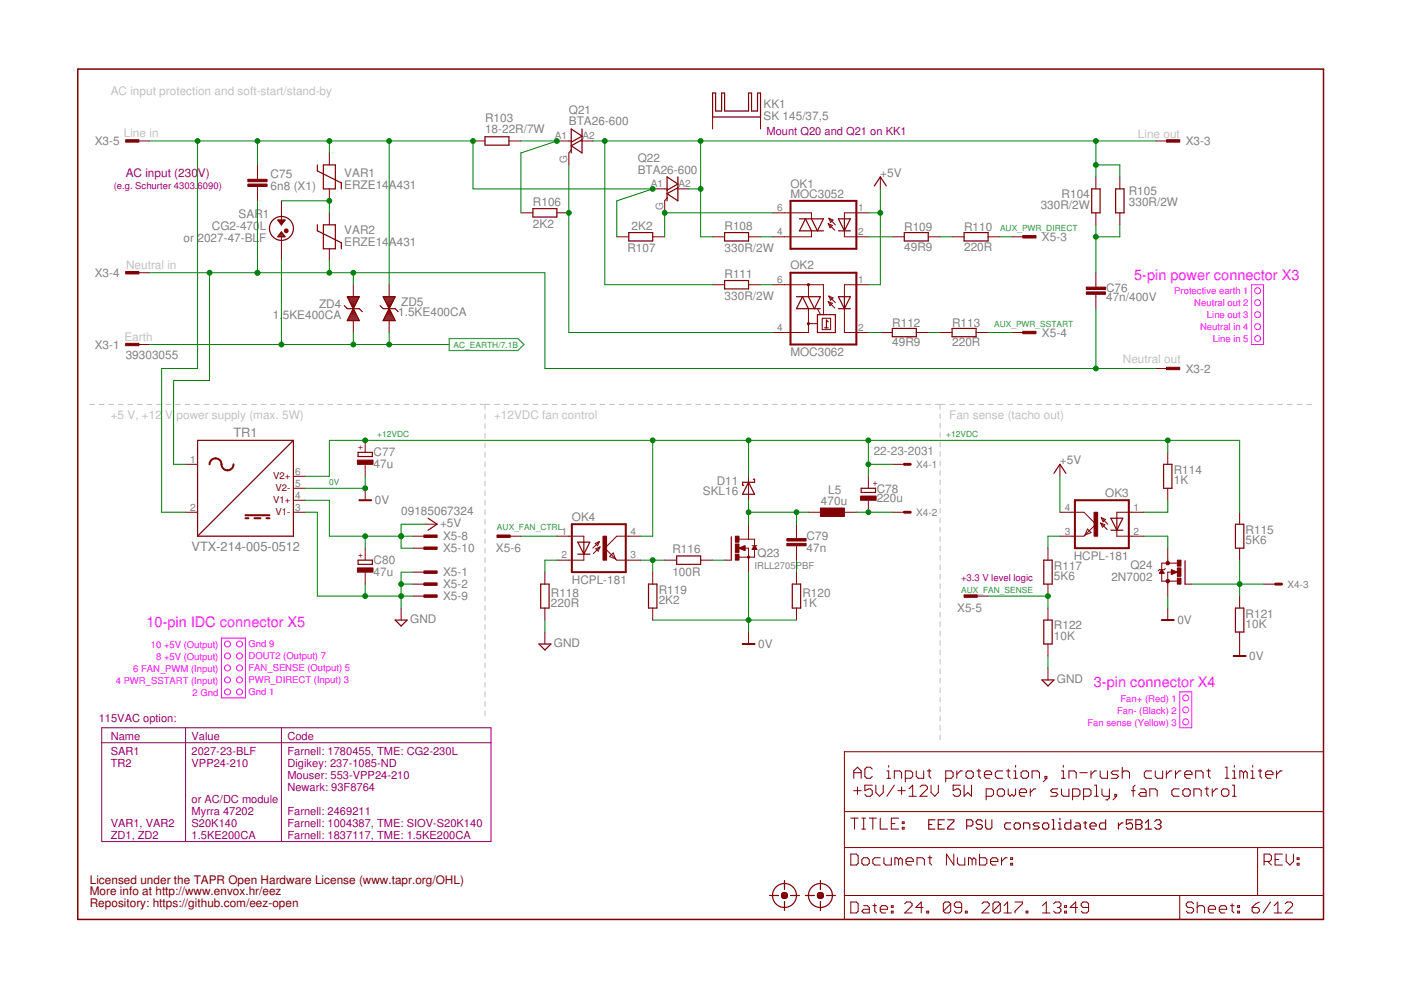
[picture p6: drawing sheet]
<svg xmlns="http://www.w3.org/2000/svg" width="297mm" height="210mm" viewBox="0 0 297 210" stroke-linecap="round" stroke-linejoin="round" font-family="sans-serif">
<g fill="none" stroke="#c0c0c0" stroke-width=".21">
<path d="M19 85.7h1M21 85.7h1.1M23.1 85.7h1M25.1 85.7h1M27.1 85.7h1M29.1 85.7h1M31.1 85.7h1.1M33.2 85.7h1M35.2 85.7h1M37.2 85.7h1M39.2 85.7h1M41.2 85.7h1"/>
<path d="M43.3 85.7h1M45.3 85.7h1M47.3 85.7h1M49.3 85.7h1M51.3 85.7h1M53.4 85.7h1M55.4 85.7h1M57.4 85.7h1M59.4 85.7h1M61.4 85.7h1M63.5 85.7h1M65.5 85.7h1"/>
<path d="M67.5 85.7h1M69.5 85.7h1M71.5 85.7h1M73.6 85.7h1M75.6 85.7h1M77.6 85.7h1M79.6 85.7h1M81.6 85.7h1M83.7 85.7h1M85.7 85.7h1M87.7 85.7h1M89.7 85.7h1"/>
<path d="M91.7 85.7h1M93.7 85.7h1.1M95.8 85.7h1M97.8 85.7h1M99.8 85.7h1M101.8 85.7h2.1M102.8 85.7v1.1M102.8 87.8v1M102.8 89.8v1M102.8 91.8v1.1M102.8 93.9v1M102.8 95.9v1"/>
<path d="M102.8 97.9v1.1M102.8 100v1M104.9 85.7h1M106.9 85.7h1M108.9 85.7h1.1M111 85.7h1M113 85.7h1M115 85.7h1.1M117.1 85.7h1M119.1 85.7h1M121.1 85.7h1.1M123.1 85.7h1.1"/>
<path d="M125.2 85.7h1M127.2 85.7h1M129.2 85.7h1.1M131.3 85.7h1M133.3 85.7h1M135.3 85.7h1.1M137.4 85.7h1M139.4 85.7h1M141.4 85.7h1.1M143.5 85.7h1M145.5 85.7h1M147.5 85.7h1"/>
<path d="M149.6 85.7h1M151.6 85.7h1M153.6 85.7h1M155.6 85.7h1.1M157.7 85.7h1M159.7 85.7h1M161.7 85.7h1.1M163.8 85.7h1M165.8 85.7h1M167.8 85.7h1.1M169.9 85.7h1M171.9 85.7h1"/>
<path d="M173.9 85.7h1.1M176 85.7h1M178 85.7h1M180 85.7h1.1M182.1 85.7h1M184.1 85.7h1M186.1 85.7h1.1M188.2 85.7h1M190.2 85.7h1M192.2 85.7h1.1M194.2 85.7h1.1M196.3 85.7h1"/>
<path d="M198.3 85.7h2.1M199.3 85.7v1.1M199.3 87.8v1M199.3 89.8v1M199.3 91.8v1M199.3 93.8v1M199.3 95.8v1M199.3 97.8v1M199.3 99.8v1M201.4 85.7h1M203.4 85.7h1.1M205.5 85.7h1"/>
<path d="M207.5 85.7h1.1M209.5 85.7h1.1M211.6 85.7h1M213.7 85.7h1M215.7 85.7h1M217.7 85.7h1.1M219.8 85.7h1M221.8 85.7h1.1M223.9 85.7h1M225.9 85.7h1M228 85.7h1M230 85.7h1.1"/>
<path d="M232.1 85.7h1M234.1 85.7h1M236.1 85.7h1.1M238.2 85.7h1M240.2 85.7h1.1M242.3 85.7h1M244.3 85.7h1.1M246.4 85.7h1M248.4 85.7h1M250.4 85.7h1.1M252.5 85.7h1M254.5 85.7h1.1"/>
<path d="M256.6 85.7h1M258.6 85.7h1.1M260.7 85.7h1M262.7 85.7h1.1M264.8 85.7h1M266.8 85.7h1M268.8 85.7h1.1M270.9 85.7h1M272.9 85.7h1.1M275 85.7h1M277 85.7h1.1M102.8 102v1"/>
<path d="M102.8 104v1.1M102.8 106.1v1M102.8 108.1v1M102.8 110.1v1M102.8 112.2v1M102.8 114.2v1M102.8 116.2v1M102.8 118.3v1M199.3 101.8v1M199.3 103.8v1M199.3 105.8v1M199.3 107.8v1"/>
<path d="M199.3 109.8v1M199.3 111.8v1M199.3 113.8v1M199.3 115.8v1M199.3 117.8v1M199.3 119.8v1M102.8 120.3v1M102.8 122.3v1M102.8 124.3v1.1M102.8 126.4v1M102.8 128.4v1M102.8 130.4v1.1"/>
<path d="M102.8 132.5v1M102.8 134.5v1M102.8 136.5v1.1M102.8 138.6v1M199.3 121.8v1M199.3 123.8v1M199.3 125.8v1M199.3 127.8v1M199.3 129.8v1M199.3 131.8v1M199.3 133.8v1M199.3 135.8v1"/>
<path d="M199.3 137.8v1M199.3 139.8v1M102.8 140.6v1M102.8 142.6v1.1M102.8 144.7v1M102.8 146.7v1M102.8 148.7v1.1M102.8 150.7v1.1M199.3 141.8v1M199.3 143.8v1M199.3 145.8v1M199.3 147.8v1"/>
<path d="M199.3 149.8v1.1M199.3 151.8v1M199.3 153.8v1.1M199.3 155.9v.9"/>
</g>
<g fill="none" stroke="#800000" stroke-width=".21">
<path d="M29.2 29.9h2.5M54.6 35v3M54.6 39.5v3.1M69.8 32.4v2.6M100.3 29.9h2.5M107.9 29.9h2.5M118.1 29.9h3M121.1 31.8l-.5 .6v2.6M123.1 29.9h2.6M151.1 24.8v2.5M161.2 24.8v2.5M186.6 37.5v2.5"/>
<path d="M232.3 37.5v2.5M237.4 37.5v2.5M245 29.9h2.6M29.2 57.8h2.5M59.7 42.6v5.1M59.7 50.2v5.1M69.8 40v2.6M69.8 45.1v2.6M69.8 52.7v2.6M110.4 45.1h2.6M118.1 45.1h2.5M130.8 50.2h2.5"/>
<path d="M138.4 40h3M138.4 50.2h2.5M141.4 42l-.5 .6v2.5M143.5 40h2.5M151.1 50.2h2.5M158.7 50.2h2.5M163.8 45.1h8.2v1.3M172 48.9v1.3h-8.2M175.6 47.4l1.4 1.4M175.6 47.4l.9 .4-.5 .5zM175.7 46.3l.9 .4-.5 .5zM175.7 46.3l1.4 1.4"/>
<path d="M179 48.9v1.3h5.1M184.1 45.1h-5.1v1.3M189.2 50.2h2.5M196.8 50.2h2.5M201.9 50.2h2.5M209.5 50.2h2.5M214.6 50.2h2.5M232.3 45.1v2.6M232.3 57.8v3.1M237.4 45.1v2.6M29.2 73h2.5M74.9 60.4v2.5"/>
<path d="M74.9 68v2.5M82.5 60.4v2.5M82.5 68v2.5M151.1 60.4h2.5M158.7 60.4h2.5M163.8 60.4h10.8v6.3M171.4 65.4v5.1h-7.6M171.4 60.4v2.5M171.4 68.6h1.9M173.3 65.4l.6 1.3M174.3 67.5h1.8v2.4h-1.8zM175.6 63.9l1.4 1.4"/>
<path d="M175.6 63.9l.9 .4-.5 .5zM175.7 62.8l.9 .4-.5 .5zM175.7 62.8l1.4 1.4M179 65.4v5.1h5.1M184.1 60.4h-5.1v2.5M186.6 70.5h2.6M194.3 70.5h2.5M199.3 70.5h2.6M206.9 70.5h2.6M214.6 70.5h2.5M232.3 62.4v3M245 78.1h2.6"/>
<path d="M39.3 98.4h2.6M77.4 93.4v2.5M77.4 98.4v2.6M189.2 98.4h2.5M224.7 98.4v2.6M247.6 95.9v2.5M39.3 108.6h2.6M62.2 108.6h2.5M62.2 101h2.5M62.2 103.5h2.5M62.2 106.1h2.5M77.4 103.5v2.6"/>
<path d="M77.4 116.2v2.6M87.6 113.7h2.5M87.6 116.2h2.5M90.1 111.1h2.6M107.9 113.7h2.5M118.1 113.7h5.7v1.3M123.8 117.5v1.3h-5.7M126.2 115.2l.9-.4-.4 .9zM126.3 116.4l.9-.4-.4 .9zM127.1 114.8l-1.4 1.4M127.2 116l-1.4 1.4M129.2 118l.8-.8 .5 1.3z"/>
<path d="M130.5 118.5l.3 .3h5M135.8 113.7h-5l-2.6 2.5 2.3 2.3M140.9 118.8h2.6M148.5 118.8h2.6M153.6 118.8h1.4M156.7 116.2l1.2-.5v1zM156.7 114.3h3.3v1.4M156.8 116.2h1.1M156.9 116.3h1M157.1 116.1h.8M157.2 116.4h.7M157.4 116h.5"/>
<path d="M157.5 116.5h.4M157.7 115.8h.2M157.8 116.7h.1M157.8 116.2h.9v5.1M158.7 101v5.1M158.7 111.1v3.2M159.5 115.7h1M159.5 116.4h.9M159.6 116.3h.8M159.7 116.2h.6M159.7 116.1h.5M159.8 116h.3"/>
<path d="M159.9 115.8h.1M160 116.4v1.7h-3.3M160 115.7l.5 .8h-1zM168.9 111.1v3.1M168.9 115.7v3.1M171.4 108.6h2.5M179 108.6h2.6M184.1 101v2.5M184.1 106.1v2.5M189.2 108.6h2.5M222.2 116.2v2.6M224.7 108.6h5.1l2.5 2.5-2.5 2.6h-5.1"/>
<path d="M230.6 112.2l.7 .7-1.2 .5zM233.4 110.9l1.4 1.4M233.4 110.9l.9 .4-.6 .5zM233.5 109.7l.9 .4-.5 .5zM233.5 109.7l1.4 1.4M236.8 112.4v1.3h5.7M242.5 108.6h-5.7v1.3M247.6 103.5v2.6M247.6 116.2v3.2M249.6 119.4h-3.3v3.8h3.3M262.8 108.6v2.5M262.8 116.2v2.6"/>
<path d="M77.4 121.3v2.5M85 128.9v2.6M87.6 121.3h2.5M87.6 123.8h2.5M87.6 126.4h2.5M115.5 121.3v2.5M115.5 128.9v2.6M115.5 134v2.5M138.4 121.3v2.5M138.4 128.9v2.6M158.7 134v2.5M168.9 121.3v2.5"/>
<path d="M168.9 128.9v2.6M206.9 126.4h2.6M222.2 123.8v2.6M222.2 128.9v2.6M222.2 136.5v2.6M245.9 121.5h.9M245.9 121.4h.8M246 121.2h.6M246.1 121.1h.4M246.2 121h.3M246.3 120.9h.1M246.3 120.8l.5 .8h-1z"/>
<path d="M247.1 120.5l-.3 .3h-1l-.2 .3M247.6 128.9v2.6M248.3 120.8l1.3 .5-1.3 .5zM248.3 121.7h.2M248.3 121.6h.6M248.3 121.5h.9M248.3 121.4h1.1M248.3 121.2h1.2M248.3 121.1h.9M248.3 121h.6M248.3 120.9h.3M248.5 121.3h-.9v5.1"/>
<path d="M251.2 123.8h1.5M262.8 126.4v2.5M262.8 134v5.1M267.9 123.8h2.5M179 159.4h101.6v35.5h-101.6zM222.2 141.6v2.6M179 179.7h101.6M179 172.1h101.6M180.4 173.5h1.5M181 165v-1.6l.8-.7 .8 .7v1.6M181 163.8h1.6M181 167.6h1.6"/>
<path d="M181.2 173.5v2.3M181.8 166.9v1.5M182.7 173.5h.8M182.7 175.8h.8M183.1 173.5v2.3M184.3 173.5h1.5M184.9 163.1l-.4-.4h-.8l-.3 .4v1.5l.3 .4h.8l.4-.4M184.9 166.5h-1.5v1.1l.7-.3h.4l.4 .3v.8l-.4 .4h-.8l-.3-.4M185.1 173.5v2.3M185.7 166.5v1.5l.8 .8 .8-.8v-1.5M186.6 173.5v2.3h1.6M188 165h.8"/>
<path d="M188 163.4h.4v1.6M188.4 162.3v.4M189 174.6h.7M189.6 165v-1.6h1.2l.4 .4v1.2M189.6 166.5l-1.6 2.3M190.4 167.6h1.5M190.5 173.5h-1.5v2.3h1.5M191.2 166.9v1.5M191.3 175.4h.4v.4h-.4zM191.3 174.2h.4v.4h-.4zM191.9 165h1.2l.4-.4v-.8l-.4-.4h-1.2v2.4M192.7 167.3l.8-.8v2.3"/>
<path d="M192.7 168.8h1.6M194.3 163.4v1.2l.4 .4h1.1v-1.6M195.1 166.9l.4-.4h.7l.4 .4v.4l-1.5 1.5h1.5M196.6 163.4h.8M197 163.1v1.5l.4 .4M197.4 166.5v1.5l.8 .8 .7-.8v-1.5M200.5 165h1.2l.4-.4v-.8l-.4-.4h-1.2v2.4M202.9 163.4v1.6M203.6 166.5h-1.5v1.1l.8-.3h.3l.4 .3v.8l-.4 .4h-.7l-.4-.4M204 163.4h-.4l-.7 .8M204.4 166.5v2.3l.8-.8 .8 .8v-2.3M205.2 163.4h.8l.4 .4v.8l-.4 .4h-.8l-.4-.4v-.8z"/>
<path d="M207.1 163.4h.8M207.5 163.1v1.5l.4 .4M208.7 164.2h1.5v-.4l-.3-.4h-.8l-.4 .4v.8l.4 .4h.8M209.1 168.8h1.1l.5-.4v-.8l-.5-.3h-1.1v2.3M211.8 167.3h.8l.4 .3v.8l-.4 .4h-.8l-.4-.4v-.8zM212.6 163.4h-1.2l-.4 .4v.8l.4 .4h1.2M213.4 163.4h.8M213.8 163.1v1.5l.4 .4M213.8 167.3v1.1l.4 .4 .3-.4 .4 .4 .4-.4v-1.1M214.9 165h.8M214.9 163.4h.4v1.6M215.3 162.3v.4"/>
<path d="M216.1 168h1.6v-.4l-.4-.3h-.8l-.4 .3v.8l.4 .4h.8M216.5 163.8l.4-.4h.8l.4 .4v.8l-.4 .4h-.8l-.4-.4zM218.4 167.3v1.5M218.8 165v-1.6h1.2l.4 .4v1.2M219.6 167.3h-.4l-.8 .7M221.6 164.6h.4v.4h-.4zM222 165l-.8 .8M224.3 167.3h-1.2l-.4 .3 .4 .4h.8l.4 .4-.4 .4h-1.2M225.1 165h.7M225.1 163.4h.3v1.6M225.1 167.3v1.1l.3 .4h1.2v-1.5M225.4 162.3v.4"/>
<path d="M226.6 165v-1.6h1.2l.4 .4v1.2M227.4 168.8h1.2l.4-.4v-.8l-.4-.3h-1.2v2.3M229 163.8h1.5M229.7 168.8h1.2l.4-.4v-.8l-.4-.3h-1.2v2.3M231.3 163.4v1.6M232.1 166.5h.4v2.3M232.1 168.8h.8M232.5 163.4h-.4l-.8 .8M233.3 163.4v1.2l.3 .4h1.2v-1.6M233.6 167.3v1.1l.4 .4h1.2M235.2 167.3v1.9l-.4 .4h-.4M236.4 168.4h.3v.4h-.3z"/>
<path d="M236.7 168.8l-.7 .8M237.2 163.4h-1.2l-.4 .4 .4 .4h.7l.5 .4-.5 .4h-1.1M237.9 163.8l.4-.4h.8l.4 .4v1.2M237.9 162.7v2.3M239.9 167.6h.8M240.7 166.5l-.4 .4v1.9M241.8 167.3h.8l.4 .3v1.2h-1.2l-.4-.4 .4-.4h1.2M243.8 168.8v-1.5h1.1l.4 .3v1.2M244.2 163.4h-1.2l-.4 .4v.8l.4 .4h1.2M244.9 163.4v1.2l.4 .4h1.2v-1.6M247.3 163.4v1.6M248.5 163.4h-.4l-.8 .8"/>
<path d="M249.2 163.4v1.6M250 167.3h-1.2l-.3 .3v.8l.3 .4h1.2M250.4 163.4h-.4l-.8 .8M250.8 167.6l.4-.3h.8l.3 .3v.8l-.3 .4h-.8l-.4-.4zM251.2 164.2h1.5v-.4l-.4-.4h-.7l-.4 .4v.8l.4 .4h.7M253.1 168.8v-1.5h1.2l.4 .3v1.2M253.5 165v-1.6h1.2l.4 .4v1.2M255.5 167.3h.7M255.9 163.4h.7M255.9 166.9v1.5l.3 .4M256.2 163.1v1.5l.4 .4M257 167.3v1.5"/>
<path d="M258.2 167.3h-.4l-.8 .7M259.4 167.3h.7l.4 .3v.8l-.4 .4h-.7l-.4-.4v-.8zM259.8 162.7h.3v2.3M259.8 165h.7M261.3 165h.8M261.3 163.4h.4v1.6M261.3 166.5h.4v2.3M261.3 168.8h.8M261.7 162.3v.4M263.7 163.8l-.5-.4h-.3v1.6M263.7 163.8v1.2M263.7 163.8l.3-.4 .4 .4v1.2"/>
<path d="M265.2 165h.8M265.2 163.4h.4v1.6M265.6 162.3v.4M266.6 179.7v10.2M266.8 163.4h.7M267.2 163.1v1.5l.3 .4M268.3 164.2h1.6v-.4l-.4-.4h-.8l-.4 .4v.8l.4 .4h.8M270.7 163.4v1.6M271.8 163.4h-.4l-.7 .8M179 189.9h101.6M180.4 181.1h1.2l.3 .4v1.5l-.3 .4h-1.2zM180.4 191.2h1.2l.3 .4v1.6l-.3 .4h-1.2z"/>
<path d="M182.7 182.2l.4-.3h.8l.4 .3v.8l-.4 .4h-.8l-.4-.4zM183.1 192h.8l.4 .4v1.2h-1.2l-.4-.4 .4-.4h1.2M185.1 192h.7M185.5 191.6v1.6l.3 .4M186.6 192.8h1.6v-.4l-.4-.4h-.8l-.4 .4v.8l.4 .4h.8M186.6 181.9h-1.1l-.4 .3v.8l.4 .4h1.1M187.4 181.9v1.1l.4 .4h1.2v-1.5M189 193.2h.4v.4h-.4zM189 192h.4v.4h-.4zM190.5 182.2l-.4-.3h-.4v1.5M190.5 182.2l.4-.3 .4 .3v1.2M190.5 182.2v1.2"/>
<path d="M191.8 191.6l.4-.4h.8l.4 .4v.4l-1.6 1.6h1.6M192.1 182.6h1.5v-.4l-.3-.3h-.8l-.4 .3v.8l.4 .4h.8M194.4 183.4v-1.5h1.2l.4 .3v1.2M195.7 192.4h-1.5l1.1-1.2v2.4M196.5 193.2h.4v.4h-.4zM196.8 181.9h.7M197.1 181.5v1.5l.4 .4M201.6 191.6v1.6l-.4 .4h-.8l-.4-.4M201.6 191.6l-.4-.4h-.8l-.4 .4v1.6M201.6 191.6l-1.6 1.6M202.2 181.1v2.3l-1.5-2.3v2.3M203 181.9v1.1l.4 .4h1.2v-1.5"/>
<path d="M203.9 192.4h-1.2l-.4-.4v-.4l.4-.4h.8l.4 .4v1.6l-.4 .4h-.8l-.4-.4M204.7 193.2h.4v.4h-.4zM206.1 182.2l-.4-.3h-.4v1.5M206.1 182.2v1.2M206.1 182.2l.4-.3 .4 .3v1.2M207.7 181.1v2.3h1.2l.3-.4v-.8l-.3-.3h-1.2M208.2 191.6l.4-.4h.8l.3 .4v.4l-1.5 1.6h1.5M210 182.6h1.6v-.4l-.4-.3h-.8l-.4 .3v.8l.4 .4h.8M212.1 191.6v1.6l-.4 .4h-.8l-.4-.4M212.1 191.6l-.4-.4h-.8l-.4 .4v1.6M212.1 191.6l-1.6 1.6M212.3 181.9v1.5"/>
<path d="M212.9 193.6h1.5M212.9 192l.7-.8v2.4M213.5 181.9h-.4l-.8 .7M214.3 183h.4v.4h-.4zM214.3 181.9h.4v.3h-.4zM215.2 191.2h1.6v.4l-1.6 1.6v.4M217.6 193.2h.3v.4h-.3zM221 193.6h1.6M221 192l.8-.8v2.4M223.4 191.6l.4-.4h.8l.3 .4v.4l-.3 .4M224.2 192.4h.4M224.6 192.4l.3 .4v.4l-.3 .4h-.8l-.4-.4"/>
<path d="M225.7 193.2h.4v.4h-.4zM225.7 192h.4v.4h-.4zM228.5 192.4h-1.6l1.2-1.2v2.4M230.8 192.4h-1.2l-.4-.4v-.4l.4-.4h.8l.4 .4v1.6l-.4 .4h-.8l-.4-.4M250.1 189.9v5M253.1 191.6l-.4-.4h-.8l-.4 .4v.4l.4 .4h.8l.4 .4v.4l-.4 .4h-.8l-.4-.4M253.8 192.4l.4-.4h.8l.4 .4v1.2M253.8 191.2v2.4M256.2 192.8h1.5v-.4l-.4-.4h-.7l-.4 .4v.8l.4 .4h.7M258.5 192.8h1.6v-.4l-.4-.4h-.8l-.4 .4v.8l.4 .4h.8M260.9 192h.7M261.2 191.6v1.6l.4 .4"/>
<path d="M262.4 193.2h.4v.4h-.4zM262.4 192h.4v.4h-.4zM265.5 192.4h1.1l.4 .4v.4l-.4 .4h-.7l-.4-.4zM267 191.2l-.7 .4-.8 .8M268 182.6h1.2l.4-.4v-.7l-.4-.4h-1.2v2.3M268.8 182.6l.8 .8M269.4 191.2l-1.6 2.4M270.2 193.6h1.5M270.2 192l.7-.8v2.4M270.3 182.2h.8M271.9 181.1h-1.6v2.3h1.6M272.5 191.6l.4-.4h.7l.4 .4v.4l-1.5 1.6h1.5"/>
<path d="M272.7 181.1v1.5l.8 .8 .7-.8v-1.5M275 183h.4v.4h-.4zM275 181.9h.4v.3h-.4z"/>
</g>
<path d="M16.5 14.6h264.1v180.3h-264.1z" fill="none" stroke="#800000" stroke-width=".32"/>
<g fill="none" stroke="#800000" stroke-width=".23">
<path d="M196.9 174.8h.7M198.2 173.8h-1.3v2h1.3M198.9 174.8h.7M200.2 173.8h-1.3v2h1.3M200.9 173.8h1.3v.4l-1.3 1.3v.3h1.3M205 175.1h.9l.4-.3v-.6l-.4-.4h-.9v2M208.3 174.2l-.4-.4h-.6l-.3 .4v.3l.3 .3h.6l.4 .3v.4l-.4 .3h-.6l-.3-.3M209 173.8v1.7l.3 .3h.7l.3-.3v-1.7M214.3 174.5h-1l-.3 .3v.7l.3 .3h1M215.3 174.5h.7l.3 .3v.7l-.3 .3h-.7l-.3-.3v-.7zM217 175.8v-1.3h1l.3 .3v1M220.3 174.5h-.9l-.4 .3 .4 .3h.6l.3 .4-.3 .3h-1"/>
<path d="M221.4 174.5h.6l.4 .3v.7l-.4 .3h-.6l-.4-.3v-.7zM223.1 173.8h.3v2M223.1 175.8h.6M224.4 175.8h.6M224.4 174.5h.3v1.3M224.7 173.5v.3M227 173.8v2h-.9l-.4-.3v-.7l.4-.3h.9M228.1 174.5h.6l.3 .3v1h-.9l-.3-.3 .3-.4h.9M229.8 174.5h.6M230.1 174.2v1.3l.3 .3M231.1 175.1h1.3v-.3l-.3-.3h-.7l-.3 .3v.7l.3 .3h.7M234.4 173.8v2h-1l-.3-.3v-.7l.3-.3h1"/>
<path d="M237.1 174.5v1.3M238.1 174.5h-.3l-.7 .6M240.1 173.8h-1.3v1l.7-.3h.3l.3 .3v.7l-.3 .3h-.7l-.3-.3M240.8 173.8h1l.3 .4v.3l-.3 .3 .3 .3v.4l-.3 .3h-1zM240.8 174.8h1M242.8 175.8h1.3M242.8 174.5l.7-.7v2M244.8 174.2l.4-.4h.6l.3 .4v.3l-.3 .3M245.5 174.8h.3M245.8 174.8l.3 .3v.4l-.3 .3h-.6l-.4-.3"/>
</g>
<g fill="none" stroke="#800000" stroke-width=".25">
<path d="M151.1 19.7h.6v3.8h1.3v-3.8h.6v3.8h5.1v-3.8h.6v3.8h1.3v-3.8h.6v5.1h-10.1zM67.3 35v1.2l5.1 2.6v1.2M68.6 35h2.5v5h-2.5zM102.8 29h5.1v1.8h-5.1zM121.1 30.1l2.3-1.2-2.3-1.6v5.1M123.4 27.3v5.1l-2.3-1.5 2.3-1.3M143.7 37.5v5.1l-2.3-1.5 2.3-1.3M185.4 39.4l1.2-1.9 1.3 1.9M58.9 46.7h1.5l-.7 1zM59 46.7h1.3M59 50.1h1.3M59.1 47h1.1"/>
<path d="M59.2 49.8h1M59.3 47.2h.7M59.3 49.6h.7M59.5 47.4h.3M59.5 49.4h.3M59.6 47.6h.1M59.7 49.2l.7 1h-1.5zM59.7 49.2h.1M67.3 47.7v1.2l5.1 2.6v1.2M68.6 47.7h2.5v5h-2.5zM113 44.2h5.1v1.8h-5.1zM133.3 49.3h5.1v1.8h-5.1z"/>
<path d="M141.4 40.3l2.3-1.3-2.3-1.5v5.1M153.6 59.5h5.1v1.8h-5.1zM153.6 49.3h5.1v1.8h-5.1zM169.5 46.4h5.1l-1.3 2.5-1.3-2.5M172 48.9l-1.2-2.5-1.3 2.5h5.1M177.8 46.4h2.5l-1.3 2.5zM177.8 48.9h2.5M179 46.4v2.5M191.7 49.3h5.1v1.8h-5.1zM204.4 49.3h5.1v1.8h-5.1zM231.5 40h1.7v5.1h-1.7zM236.5 40h1.8v5.1h-1.8z"/>
<path d="M73 64.8l.6 .6h2.6l.6 .7M73.6 62.9h2.6l-2.6 5.1h2.6zM73.7 63h2.4M73.7 67.9h2.4M73.8 63.2h2.2M73.8 67.6h2.2M73.9 63.4h2M73.9 67.4h2M74 63.6h1.8M74 67.2h1.8M74.1 63.9h1.6M74.1 67h1.6"/>
<path d="M74.2 64.1h1.4M74.3 66.7h1.2M74.3 64.3h1.2M74.4 66.5h1M74.4 64.5h1M74.5 66.3h.8M74.5 64.7h.7M74.6 66.1h.6M74.7 65h.4M74.7 65.8h.4M74.8 65.2h.2M74.8 65.6h.2"/>
<path d="M74.9 65.4h.1M80.6 64.8l.6 .6h2.6l.6 .7M81.2 62.9h2.6l-2.6 5.1h2.6zM81.3 63h2.5M81.3 67.9h2.4M81.4 63.2h2.3M81.4 67.6h2.2M81.5 63.4h2M81.5 67.4h2M81.6 63.6h1.8M81.6 67.2h1.8M81.7 63.9h1.6"/>
<path d="M81.7 67h1.6M81.8 64.1h1.4M81.9 66.7h1.3M82 64.3h1.1M82 66.5h1.1M82.1 64.5h.9M82.1 66.3h.9M82.2 64.7h.7M82.2 66.1h.6M82.3 65h.5M82.3 65.8h.4M82.4 65.2h.2"/>
<path d="M82.4 65.6h.2M82.5 65.4h.1M168.9 62.9h5l-1.2 2.5-1.3-2.5M171.4 65.4l-1.3-2.5-1.2 2.5h5M173.3 66.7h3.8v3.8h-3.8zM174.8 69.5h.8M175.6 68.2l-.4-.3v1.6M177.8 65.4h2.5M177.8 62.9h2.5l-1.3 2.5zM179 62.9v2.5M189.2 69.6h5.1v1.8h-5.1zM201.9 69.6h5v1.8h-5z"/>
<path d="M62.2 93.4h-20.3v20.3M62.2 93.4v20.3h-20.3M62.2 93.4l-20.3 20.3M75.9 95.9h3.1v.9h-3.1zM246.7 98.4h1.8v5.1h-1.8zM75.9 118.8h3.1v.9h-3.1zM90.8 109.9l1.9 1.2-1.9 1.3M122.5 115h2.6l-1.3 2.5zM122.5 117.5h2.6M123.8 115v2.5M143.5 117.9h5v1.8h-5zM155 113.8v5"/>
<path d="M158.7 102.3l1.3 2.5h-2.6zM159.7 101.6h.3v.7h-2.6v.6h.3M182.6 103.5h3v.9h-3zM221.3 118.8h1.8v5h-1.8zM223.5 100.4l1.2-2 1.3 2M235.5 109.9h2.6l-1.3 2.5zM235.5 112.4h2.6M236.8 109.9v2.5M251.2 118.9v4.9M261.9 111.1h1.8v5.1h-1.8zM83.8 131.5h2.5l-1.3 1.2zM114.3 136.5h2.5l-1.3 1.3z"/>
<path d="M114.6 123.8h1.8v5.1h-1.8zM137.5 123.8h1.8v5.1h-1.8zM168 123.8h1.8v5.1h-1.8zM221.3 131.5h1.8v5h-1.8zM261.9 128.9h1.8v5.1h-1.8zM220.9 144.2h2.6l-1.3 1.2zM163.2 189.9h1.9M165.7 189.8h1.3M165.7 190.1h1.2M165.7 189.6h1.2M165.8 190.3h1M165.9 189.4h.8"/>
<path d="M166.3 186.7v1.9M166.3 191.1v1.9M167.6 189.9h1.9M170.8 189.9h1.9M173.3 189.8h1.3M173.3 190.1h1.2M173.4 189.6h1.1M173.5 190.3h.9M173.5 189.4h.8M173.9 186.7v1.9M173.9 191.1v1.9M174.6 189.9a.64 .64 0 0 0-.9-.6 .64 .64 0 0 0-.2 1"/>
<path d="M174.6 189.9a.65 .65 0 0 1-.4 .5 .65 .65 0 0 1-.7-.1M175.2 189.9h1.9"/>
<circle cx="59.7" cy="48.4" r="2.54"/>
<circle cx="166.3" cy="189.9" r=".64"/>
<circle cx="166.3" cy="189.9" r="2.54"/>
<circle cx="173.9" cy="189.9" r="2.54"/>
</g>
<g fill="#800000" stroke="#800000" stroke-width=".21">
<path d="M230.3 60.9h4.1v.5h-4.1z"/>
<path d="M230.3 61.9h4.1v.5h-4.1z"/>
<path d="M89.9 121.1h2.8v.5h-2.8z"/>
<path d="M89.9 123.6h2.8v.5h-2.8z"/>
<path d="M52.6 39h4v.5h-4z"/>
<path d="M52.6 38h4v.5h-4z"/>
<path d="M89.9 113.4h2.8v.5h-2.8z"/>
<path d="M89.9 126.1h2.8v.5h-2.8z"/>
<path d="M89.9 116h2.8v.5h-2.8z"/>
<path d="M216.9 70.3h2.7v.5h-2.7z"/>
<path d="M216.9 50h2.7v.5h-2.7z"/>
<path d="M26.6 72.8h2.8v.5h-2.8z"/>
<path d="M247.3 29.6h2.8v.5h-2.8z"/>
<path d="M26.6 29.6h2.8v.5h-2.8z"/>
<path d="M173.9 107.7h5.1v1.8h-5.1z"/>
<path d="M166.8 114.2h4.1v.5h-4.1z"/>
<path d="M166.8 115.2h4.1v.5h-4.1z"/>
<path d="M155.9 117.5h.8v1.3h-.8z"/>
<path d="M155.9 113.7h.8v1.3h-.8z"/>
<path d="M155.9 115.3h.8v1.8h-.8z"/>
<path d="M182.5 105.2h3.3v.9h-3.3z"/>
<path d="M105.4 113.4h2.8v.5h-2.8z"/>
<path d="M204.4 126.1h2.8v.5h-2.8z"/>
<path d="M75.8 120.4h3.3v.9h-3.3z"/>
<path d="M75.8 97.6h3.3v.8h-3.3z"/>
<path d="M127.8 113.7h.8v5.1h-.8z"/>
<path d="M232 108.6h.7v5.1h-.7z"/>
<path d="M249.6 122.6h.8v1.2h-.8z"/>
<path d="M249.6 118.8h.8v1.2h-.8z"/>
<path d="M249.6 120.4h.8v1.8h-.8z"/>
<path d="M26.6 57.6h2.8v.5h-2.8z"/>
<path d="M247.3 77.9h2.8v.5h-2.8z"/>
</g>
<g fill="none" stroke="#800000" stroke-width=".42">
<path d="M167.6 42.6h14v10.1h-14zM167.6 57.8h14v15.2h-14zM44.4 98.4a1.3 1.3 0 0 1 1.5-1.2 1.3 1.3 0 0 1 1.1 1.5 1.28 1.28 0 0 0 1.4 1 1.28 1.28 0 0 0 1.1-1.3M52 109.2h5.1M52 109.9h.7M54 109.9h1.2M56.5 109.9h.6M76.2 106.1h2.5M121.2 111.1h11.5v10.2h-11.5zM227.9 106.1h11.4v10.1h-11.4zM157.4 136.5h2.6M246.3 131.5h2.6"/>
<path d="M261.6 139.1h2.5"/>
<circle cx="171.4" cy="60.4" r=".13"/>
<circle cx="171.4" cy="68.6" r=".13"/>
<circle cx="158.7" cy="118.1" r=".13"/>
</g>
<circle cx="60.7" cy="48.9" r=".25" fill="none" stroke="#800000" stroke-width=".51"/>
<path d="M191.7 98.4h1.3M191.7 108.6h1.3M270.4 123.8h1.3" fill="none" stroke="#800000" stroke-width=".61"/>
<g fill="#800000" stroke="#800000" stroke-width=".21">
<circle cx="247.6" cy="119.4" r=".36"/>
<circle cx="247.6" cy="123.2" r=".36"/>
</g>
<g fill="none" stroke="#008000" stroke-width=".21">
<path d="M31.7 29.9h68.6v10.1h38.1l-7.6 2.6v7.6M41.9 29.9v48.2h-7.6v30.5h5M54.6 29.9v5.1M69.8 29.9v2.5M82.5 29.9v30.5M110.4 29.9h7.7l-7.7 2.5v12.7M120.6 35v35.5h43.2M125.7 29.9h119.3M128.2 29.9v30.5h22.9M148.5 29.9v20.3h2.6M232.3 29.9v7.6M232.3 35h5.1v2.5"/>
<path d="M31.7 57.8h83.8v20.3h129.5M44.4 57.8v22.9h-7.6v17.7h2.5M54.6 42.6v15.2M59.7 42.6h10.1v2.5M59.7 55.3v17.7M69.8 55.3v2.5M74.9 57.8v2.6M146 40h2.5M161.2 50.2h2.6M163.8 45.1h-22.9v5.1M184.1 45.1h2.5M184.1 50.2h5.1"/>
<path d="M186.6 40v20.4h-2.5M199.3 50.2h2.6M212 50.2h2.6M232.3 47.7v10.1M237.4 47.7v2.5h-5.1M31.7 73h63.5M74.9 70.5v2.5M82.5 70.5v2.5M161.2 60.4h2.6M184.1 70.5h2.5M196.8 70.5h2.5M209.5 70.5h5.1"/>
<path d="M232.3 65.4v12.7M138.4 93.4v20.3h-2.6M158.7 93.4v7.6M184.1 98.4h5.1M184.1 93.4v7.6M247.6 93.4v2.5M64.7 108.6h2.6v17.8h20.3M64.7 101h5.1v-7.6h193v15.2M64.7 106.1h5.1v7.6h17.8M77.4 101v2.5h-12.7M77.4 113.7v2.5M90.1 111.1h-5.1v5.1h2.6"/>
<path d="M110.4 113.7h7.7M118.1 118.8h-2.6v2.5M135.8 118.8h5.1M138.4 118.8v2.5M151.1 118.8h2.5M158.7 108.6h12.7M158.7 106.1v5M168.9 108.6v2.5M168.9 118.8v2.5M181.6 108.6h7.6M224.7 113.7h-2.5v2.5M224.7 101v7.6"/>
<path d="M242.5 113.7h5.1v2.5M247.6 106.1v2.5h-5.1M262.8 118.8v7.6M77.4 123.8v2.6M85 123.8h2.6M87.6 121.3h-2.6v7.6M115.5 131.5v2.5M138.4 131.5h30.5M158.7 121.3v12.7M209.5 126.4h12.7v2.5M222.2 139.1v2.5M247.6 126.4v2.5"/>
<path d="M252.7 123.8h15.2"/>
</g>
<g fill="#008000" stroke="#008000" stroke-width=".21">
<circle cx="85" cy="126.4" r=".51"/>
<circle cx="85" cy="123.8" r=".51"/>
<circle cx="77.4" cy="126.4" r=".51"/>
<circle cx="69.8" cy="42.6" r=".51"/>
<circle cx="74.9" cy="73" r=".51"/>
<circle cx="59.7" cy="73" r=".51"/>
<circle cx="82.5" cy="73" r=".51"/>
<circle cx="140.9" cy="45.1" r=".51"/>
<circle cx="120.6" cy="45.1" r=".51"/>
<circle cx="85" cy="113.7" r=".51"/>
<circle cx="77.4" cy="113.7" r=".51"/>
<circle cx="186.6" cy="45.1" r=".51"/>
<circle cx="232.3" cy="29.9" r=".51"/>
<circle cx="232.3" cy="35" r=".51"/>
<circle cx="128.2" cy="29.9" r=".51"/>
<circle cx="148.5" cy="29.9" r=".51"/>
<circle cx="148.5" cy="40" r=".51"/>
<circle cx="232.3" cy="50.2" r=".51"/>
<circle cx="69.8" cy="29.9" r=".51"/>
<circle cx="82.5" cy="29.9" r=".51"/>
<circle cx="54.6" cy="29.9" r=".51"/>
<circle cx="100.3" cy="29.9" r=".51"/>
<circle cx="138.4" cy="40" r=".51"/>
<circle cx="41.9" cy="29.9" r=".51"/>
<circle cx="69.8" cy="57.8" r=".51"/>
<circle cx="74.9" cy="57.8" r=".51"/>
<circle cx="54.6" cy="57.8" r=".51"/>
<circle cx="232.3" cy="78.1" r=".51"/>
<circle cx="44.4" cy="57.8" r=".51"/>
<circle cx="118.1" cy="29.9" r=".51"/>
<circle cx="158.7" cy="108.6" r=".51"/>
<circle cx="168.9" cy="108.6" r=".51"/>
<circle cx="184.1" cy="108.6" r=".51"/>
<circle cx="222.2" cy="126.4" r=".51"/>
<circle cx="158.7" cy="93.4" r=".51"/>
<circle cx="77.4" cy="93.4" r=".51"/>
<circle cx="138.4" cy="93.4" r=".51"/>
<circle cx="184.1" cy="98.4" r=".51"/>
<circle cx="184.1" cy="93.4" r=".51"/>
<circle cx="247.6" cy="93.4" r=".51"/>
<circle cx="138.4" cy="118.8" r=".51"/>
<circle cx="77.4" cy="103.5" r=".51"/>
<circle cx="158.7" cy="131.5" r=".51"/>
<circle cx="262.8" cy="123.8" r=".51"/>
</g>
<g fill="none" stroke="#f0f" stroke-width=".21">
<path d="M265.4 60.4h2.5v12.6h-2.5zM47 135.3h5v12.7h-5zM250.1 146.7h2.6v7.6h-2.6z"/>
<circle cx="266.6" cy="61.6" r=".64"/>
<circle cx="266.6" cy="66.7" r=".64"/>
<circle cx="266.6" cy="69.3" r=".64"/>
<circle cx="266.6" cy="64.2" r=".64"/>
<circle cx="266.6" cy="71.8" r=".64"/>
<circle cx="48.2" cy="139.1" r=".64"/>
<circle cx="48.2" cy="136.5" r=".64"/>
<circle cx="50.8" cy="139.1" r=".64"/>
<circle cx="50.8" cy="136.5" r=".64"/>
<circle cx="48.2" cy="144.2" r=".64"/>
<circle cx="48.2" cy="146.7" r=".64"/>
<circle cx="48.2" cy="141.6" r=".64"/>
<circle cx="50.8" cy="146.7" r=".64"/>
<circle cx="50.8" cy="141.6" r=".64"/>
<circle cx="50.8" cy="144.2" r=".64"/>
<circle cx="251.4" cy="150.5" r=".64"/>
<circle cx="251.4" cy="148" r=".64"/>
<circle cx="251.4" cy="153.1" r=".64"/>
</g>
<path d="M95.2 71.8h14.6l1.3 1.2-1.3 1.3h-14.6z" fill="none" stroke="#008080" stroke-width=".25"/>
<path d="M21.6 154.3h82.5v24.1h-82.5zM21.6 157.5h82.5M39.3 154.3v24.1M59.7 154.3v24.1" fill="none" stroke="#800080" stroke-width=".21"/>
<g font-size="3.1" fill="#f0f">
<text x="240.5" y="59.4">5-pin power connector X3</text>
<text x="31.1" y="133">10-pin IDC connector X5</text>
<text x="231.9" y="145.7">3-pin connector X4</text>
</g>
<g font-size="2.7" fill="#808080">
<text x="49.5" y="92.7">TR1</text>
<text x="40.6" y="116.9">VTX-214-005-0512</text>
</g>
<g font-size="2.5" fill="#c0c0c0">
<text x="23.5" y="20.2">AC input protection and soft-start/stand-by</text>
<text x="26.2" y="29.1">Line in</text>
<text x="241.2" y="29.3">Line out</text>
<text x="26.7" y="57.1">Neutral in</text>
<text x="26.4" y="72.3">Earth</text>
<text x="238.1" y="76.9">Neutral out</text>
<text x="23.5" y="88.8">+5 V, +12</text>
<text x="35.1" y="88.8">V</text>
<text x="37.4" y="88.8">power supply (max. 5W)</text>
<text x="104.7" y="88.8">+12VDC fan control</text>
<text x="201.2" y="88.8">Fan sense (tacho out)</text>
</g>
<g font-size="2.5" fill="#808080">
<text x="161.9" y="22.9">KK1</text>
<text x="102.8" y="28.1">18-22R/7W</text>
<text x="102.8" y="25.8">R103</text>
<text x="120.6" y="26.6">BTA26-600</text>
<text x="120.6" y="24.2">Q21</text>
<text x="161.9" y="25.4">SK 145/37,5</text>
<text x="20.1" y="30.8">X3-5</text>
<text x="135.2" y="34.3">Q22</text>
<text x="251.4" y="30.8">X3-3</text>
<text x="57.4" y="40.3">6n8 (X1)</text>
<text x="57.4" y="37.8">C75</text>
<text x="73" y="40">ERZE14A431</text>
<text x="73" y="37.5">VAR1</text>
<text x="135.2" y="36.9">BTA26-600</text>
<text x="167.6" y="41.9">MOC3052</text>
<text x="167.6" y="39.9">OK1</text>
<text x="186.6" y="37.5">+5V</text>
<text x="239.3" y="41.4">R105</text>
<text x="50.6" y="46.3">SAR1</text>
<text x="113" y="43.6">R106</text>
<text x="220.6" y="44.2">330R/2W</text>
<text x="225.1" y="42.1">R104</text>
<text x="239.3" y="43.6">330R/2W</text>
<text x="38.9" y="51.3">or 2027-47-BL</text>
<text x="44.9" y="48.8">CG2-470</text>
<text x="55" y="51.3">F</text>
<text x="55.1" y="48.8">L</text>
<text x="73" y="52.1">ERZE14A431</text>
<text x="73" y="49.6">VAR2</text>
<text x="113" y="48.4">2K2</text>
<text x="133" y="53.5">R107</text>
<text x="133.9" y="48.7">2K2</text>
<text x="153.6" y="53.5">330R/2W</text>
<text x="153.6" y="48.7">R108</text>
<text x="191.7" y="53.1">49R9</text>
<text x="191.7" y="49">R109</text>
<text x="204.4" y="53.1">220R</text>
<text x="204.4" y="49">R110</text>
<text x="220.9" y="51.1">X5-3</text>
<text x="20.1" y="58.7">X3-4</text>
<text x="153.6" y="58.9">R111</text>
<text x="167.6" y="57">OK2</text>
<text x="67.6" y="65.3">ZD4</text>
<text x="85.1" y="64.8">ZD5</text>
<text x="153.6" y="63.7">330R/2W</text>
<text x="234.5" y="63.8">47n/400V</text>
<text x="234.5" y="61.9">C76</text>
<text x="57.9" y="67.6">1.</text>
<text x="60" y="67.6">5KE400CA</text>
<text x="84.4" y="67">1.5KE400CA</text>
<text x="189.2" y="69.3">R112</text>
<text x="201.9" y="69.3">R113</text>
<text x="220.9" y="71.4">X5-4</text>
<text x="20.1" y="73.9">X3-1</text>
<text x="26.6" y="76.1">39303055</text>
<text x="167.6" y="75.5">MOC3062</text>
<text x="189.2" y="73.4">49R9</text>
<text x="201.9" y="73.4">220R</text>
<text x="251.4" y="79">X3-2</text>
<text x="79.2" y="99.2">47u</text>
<text x="79.2" y="96.7">C77</text>
<text x="185.2" y="96.5">22-23-2031</text>
<text x="224.7" y="98.4">+5V</text>
<text x="248.9" y="100.5">R114</text>
<text x="79.5" y="106.8">0V</text>
<text x="149" y="105.1">SKL16</text>
<text x="152" y="102.9">D11</text>
<text x="174.1" y="107.1">470u</text>
<text x="175.6" y="104.7">L5</text>
<text x="185.9" y="106.4">220u</text>
<text x="185.9" y="104.5">C78</text>
<text x="234.3" y="105.4">OK3</text>
<text x="248.9" y="102.6">1K</text>
<text x="85.1" y="109.1">09185067324</text>
<text x="93.3" y="111.8">+5V</text>
<text x="121.2" y="110.5">OK4</text>
<text x="264.1" y="113.2">R115</text>
<text x="79.2" y="119.6">C80</text>
<text x="93.9" y="114.6">X5-8</text>
<text x="93.9" y="117.1">X5-10</text>
<text x="105.2" y="117.1">X5-6</text>
<text x="142.6" y="117.3">R116</text>
<text x="160.6" y="118.1">Q23</text>
<text x="171" y="117.1">47n</text>
<text x="171" y="114.6">C79</text>
<text x="227.7" y="118.8">HCPL-181</text>
<text x="264.1" y="115.3">5K6</text>
<text x="79.2" y="122.1">47u</text>
<text x="93.9" y="122.2">X5-1</text>
<text x="93.9" y="124.7">X5-2</text>
<text x="121.2" y="123.8">HCPL-181</text>
<text x="139.7" y="125.8">R119</text>
<text x="142.6" y="122.1">100R</text>
<text x="223.5" y="123">5K6</text>
<text x="223.5" y="120.8">R117</text>
<text x="235.6" y="123.2">2N7002</text>
<text x="239.7" y="120.7">Q24</text>
<text x="93.9" y="127.3">X5-9</text>
<text x="116.8" y="128.7">220R</text>
<text x="116.8" y="126.5">R118</text>
<text x="139.7" y="128">2K2</text>
<text x="170.1" y="128.7">1K</text>
<text x="170.1" y="126.5">R120</text>
<text x="202.9" y="129.8">X5-5</text>
<text x="264.1" y="130.9">R121</text>
<text x="87" y="132.1">GND</text>
<text x="117.4" y="137.2">GND</text>
<text x="160.7" y="137.3">0V</text>
<text x="223.5" y="135.7">10K</text>
<text x="223.5" y="133.5">R122</text>
<text x="249.6" y="132.2">0V</text>
<text x="264.1" y="133.1">10K</text>
<text x="264.9" y="139.8">0V</text>
<text x="224.1" y="144.8">GND</text>
</g>
<g font-size="2.5" fill="#800080">
<text x="26.6" y="37.5">AC input (230</text>
<text x="42" y="37.5">V)</text>
</g>
<g font-size="2.5" fill="#800000">
<text x="19" y="187.3">Licensed under the TAPR Open Hardware License (www.tapr.org/OHL)</text>
<text x="19" y="189.9">More info at http://www.envox.hr/eez</text>
<text x="19" y="192.4">Repository: https://github.com/eez-open</text>
</g>
<g font-size="2.3" fill="#800080">
<text x="162.5" y="28.6">Mount Q20 and Q21 on KK1</text>
<text x="20.9" y="153">115VAC option:</text>
<text x="23.5" y="160">SAR1</text>
<text x="23.5" y="156.9">Name</text>
<text x="40.6" y="156.9">Value</text>
<text x="40.6" y="160">2027-23-BLF</text>
<text x="60.9" y="156.9">Code</text>
<text x="60.9" y="160">Farnell: 1780455, TME: CG2-230L</text>
<text x="23.5" y="162.6">TR2</text>
<text x="40.6" y="162.6">VPP24-210</text>
<text x="60.9" y="162.6">Digikey: 237-1085-ND</text>
<text x="60.9" y="165.1">Mouser: 553-VPP24-210</text>
<text x="60.9" y="167.6">Newark: 93F8764</text>
<text x="40.6" y="170.2">or AC/DC module</text>
<text x="40.6" y="172.7">Myrra 47202</text>
<text x="60.9" y="172.7">Farnell: 2469211</text>
<text x="23.5" y="175.3">VAR1, VAR2</text>
<text x="23.5" y="177.8">ZD1, ZD2</text>
<text x="40.6" y="175.3">S20K140</text>
<text x="40.6" y="177.8">1.5KE200CA</text>
<text x="60.9" y="175.3">Farnell: 1004387, TME: SIOV-S20K140</text>
<text x="60.9" y="177.8">Farnell: 1837117, TME: 1.5KE200CA</text>
</g>
<g font-size="2.1" fill="#808080">
<text x="117.7" y="29.5">A1</text>
<text x="123.5" y="29.5">A2</text>
<text x="120.3" y="34.5" transform="rotate(-90 120.3 34.5)">G</text>
<text x="138" y="39.7">A1</text>
<text x="143.8" y="39.7">A2</text>
<text x="140.6" y="44.6" transform="rotate(-90 140.6 44.6)">G</text>
<text x="164.8" y="44.8">6</text>
<text x="181.9" y="44.8">1</text>
<text x="164.8" y="49.8">4</text>
<text x="181.9" y="49.8">2</text>
<text x="164.8" y="60">6</text>
<text x="181.9" y="60">1</text>
<text x="164.8" y="70.2">4</text>
<text x="181.9" y="70.2">2</text>
<text x="40.3" y="98.1">1</text>
<text x="62.6" y="100.6">6</text>
<text x="194.3" y="99.2">X4-1</text>
<text x="62.6" y="103.2">5</text>
<text x="62.6" y="105.7">4</text>
<text x="40.3" y="108.3">2</text>
<text x="62.6" y="108.3">3</text>
<text x="119.1" y="113.3">1</text>
<text x="133.7" y="113.3">4</text>
<text x="194.3" y="109.4">X4-2</text>
<text x="225.7" y="113.3">3</text>
<text x="225.7" y="108.3">4</text>
<text x="240.3" y="108.3">1</text>
<text x="240.3" y="113.3">2</text>
<text x="119.1" y="118.4">2</text>
<text x="133.7" y="118.4">3</text>
<text x="273" y="124.6">X4-3</text>
</g>
<g font-size="2" fill="#800080">
<text x="24.1" y="40">(e.g. Schurter 4303.6090)</text>
<text x="203.8" y="123.2">+3.3 V level logic</text>
</g>
<g font-size="2" fill="#f0f">
<text x="249" y="62.4">Protective earth 1</text>
<text x="253.2" y="65">Neutral out 2</text>
<text x="254.4" y="70">Neutral in 4</text>
<text x="255.9" y="67.5">Line out 3</text>
<text x="257.1" y="72.6">Line in 5</text>
<text x="32" y="137.3">10 +5V (Output)</text>
<text x="52.7" y="137.2">Gnd 9</text>
<text x="28.2" y="142.4">6 FAN_PWM (Input)</text>
<text x="33.1" y="139.9">8 +5V (Output)</text>
<text x="52.7" y="142.3">FAN_SENSE (Output) 5</text>
<text x="52.7" y="139.7">DOUT2 (Output) 7</text>
<text x="24.5" y="144.9">4 PWR_SSTART (Input)</text>
<text x="40.8" y="147.5">2 Gnd</text>
<text x="52.7" y="144.8">PWR_DIRECT (Input) 3</text>
<text x="52.7" y="147.3">Gnd 1</text>
<text x="237.6" y="148.8">Fan+ (Red) 1</text>
<text x="230.6" y="153.8">Fan sense (Yellow) 3</text>
<text x="236.8" y="151.3">Fan- (Black) 2</text>
</g>
<g font-size="2" fill="#800000">
<text x="57.9" y="101.6">V2+</text>
<text x="57.9" y="106.7">V1+</text>
<text x="58.4" y="104.2">V2-</text>
<text x="58.4" y="109.2">V1-</text>
</g>
<text font-size="2" fill="#808080" x="160" y="120.7">IRLL2705PBF</text>
<g font-size="1.8" fill="#008080">
<text x="212" y="48.9">AUX_PWR_DIRECT</text>
<text x="210.8" y="69.2">AUX_PWR_SSTART</text>
<text x="96.2" y="73.7">AC_EARTH/7.1B</text>
<text x="80" y="92.7">+12VDC</text>
<text x="200.6" y="92.7">+12VDC</text>
<text x="69.8" y="102.9">0V</text>
<text x="105.4" y="112.4">AUX_FAN_CTRL</text>
<text x="203.8" y="125.7">AUX_FAN_SENSE</text>
</g>
<g font-size="1.8" fill="#800000">
<text x="76.9" y="95.5" transform="rotate(-90 76.9 95.5)">+</text>
<text x="186" y="103.1" transform="rotate(-90 186 103.1)">+</text>
<text x="76.9" y="118.4" transform="rotate(-90 76.9 118.4)">+</text>
</g>
</svg>
